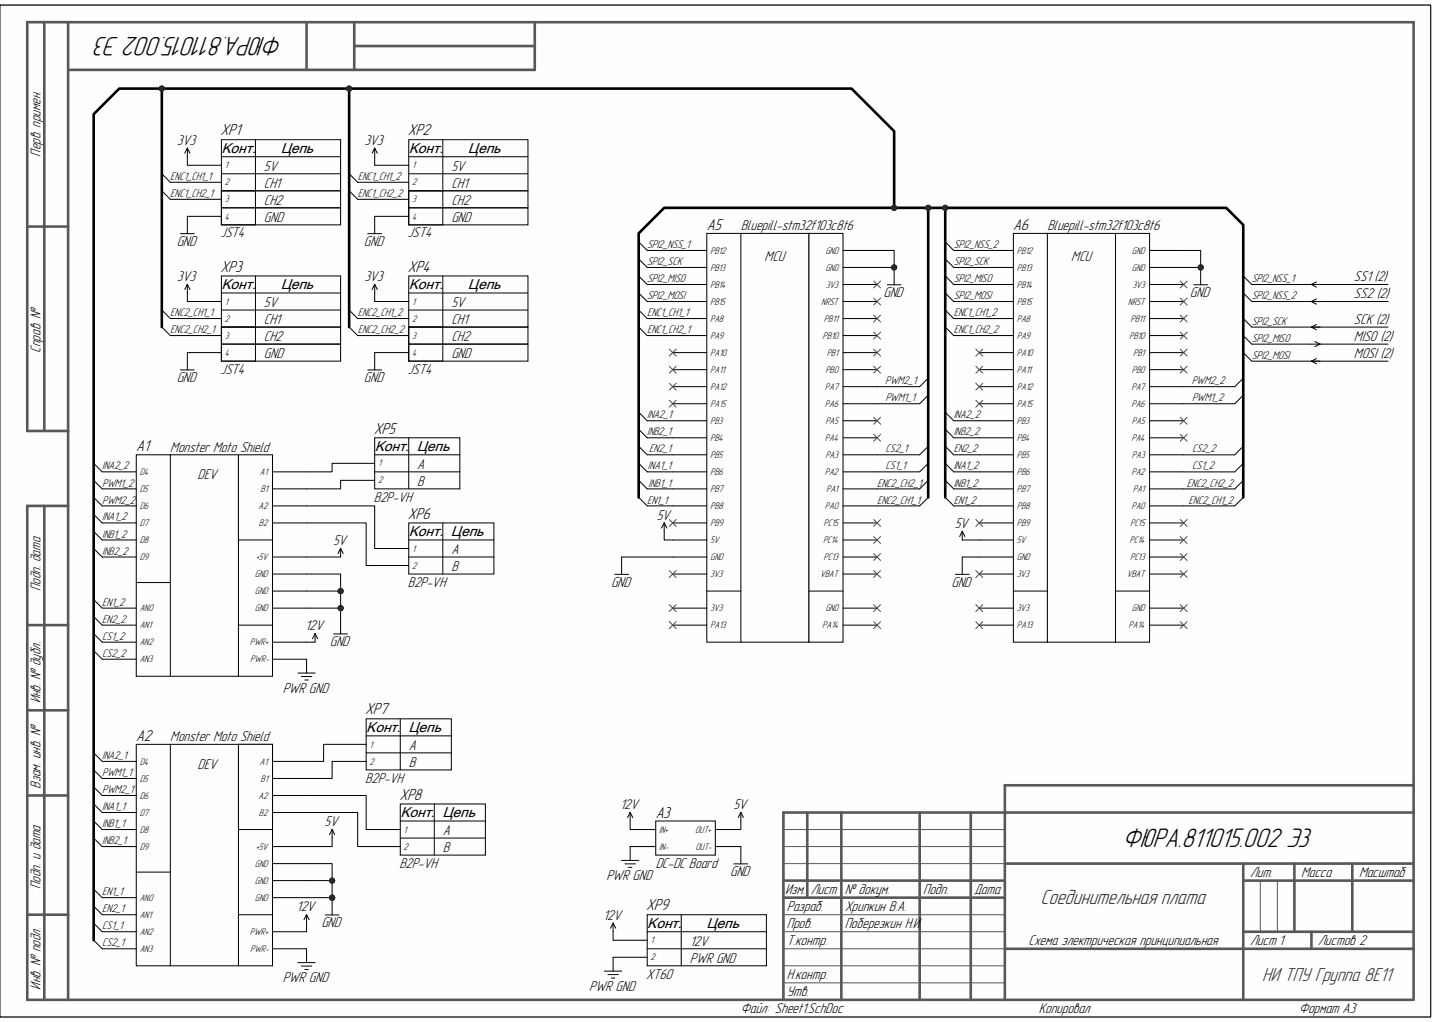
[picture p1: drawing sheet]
<svg xmlns="http://www.w3.org/2000/svg" width="420mm" height="297mm" viewBox="0 0 420 297" stroke-linecap="round" stroke-linejoin="round" font-family="sans-serif">
<path d="M0 1.5h415.8v294h-415.8z" fill-rule="evenodd" fill="#fefefe"/>
<path d="M0 1.5h415.8v294h-415.8z" fill="none" stroke="#000" stroke-width=".29"/>
<path d="M0 1.5h415.8v294h-415.8z" fill-rule="evenodd" fill="#fefefe"/>
<path d="M0 1.5h415.8v294h-415.8z" fill="none" stroke="#000" stroke-width=".29"/>
<g fill="none" stroke="#585858" stroke-width=".76">
<path d="M12.9 6.4v118.8M19.8 6.4v284.2M89.1 6.4v13.9M103 6.4v13.9M103 13.4h52.4M155.4 6.4v13.9h-135.6M7.9 65.8h11.9M19.8 125.2h-11.9v-118.8l403 .1v284.1M12.9 147v143.6M19.8 147h-11.9v143.6h402.5M7.9 181.7h11.9M7.9 206.4h11.9"/>
<path d="M7.9 231.2h11.9M234.6 236.1v24.8M244.5 236.1v54.5M267.3 236.1v54.5M282.2 236.1v54.5M410.9 228.2h-118.8v62.4M410.9 236.1h-183.2v54.5M227.7 255.9h64.4M292.1 251h118.8M361.4 251v39.6M361.4 255.9h49.5M376.2 251v19.8"/>
<path d="M393 251v19.8M7.9 265.8h11.9M227.7 260.9h64.4M292.1 275.7h118.8M361.4 270.8h49.5M381.2 270.8v4.9"/>
</g>
<path d="M227.7 241.1h64.4M227.7 246h64.4M227.7 251h64.4M366.3 255.9v14.9M371.3 255.9v14.9M227.7 265.8h64.4M227.7 270.8h64.4M227.7 275.7h64.4M227.7 280.7h64.4M227.7 285.6h64.4" fill="none" stroke="#585858" stroke-width=".29"/>
<path d="M49.5 216.3h19.8v64.4h-19.8z" fill-rule="evenodd" fill="#fefefe"/>
<path d="M49.5 216.3h19.8v64.4h-19.8z" fill="none" stroke="#000" stroke-width=".29"/>
<path d="M39.6 216.3h9.9v64.4h-9.9z" fill-rule="evenodd" fill="#fefefe"/>
<path d="M39.6 216.3h9.9v64.4h-9.9z" fill="none" stroke="#000" stroke-width=".29"/>
<path d="M69.3 216.3h9.9v64.4h-9.9z" fill-rule="evenodd" fill="#fefefe"/>
<path d="M69.3 216.3h9.9v64.4h-9.9zM29.7 221.3h9.9M29.7 226.2h9.9M29.7 231.2h9.9M29.7 236.1h9.9M29.7 241.1h9.9M29.7 246h9.9M29.7 260.9h9.9M29.7 265.8h9.9M29.7 270.8h9.9M29.7 275.7h9.9" fill="none" stroke="#000" stroke-width=".29"/>
<path d="M69.3 216.3h9.9v24.8h-9.9z" fill-rule="evenodd" fill="#fefefe"/>
<g fill="none" stroke="#000" stroke-width=".29">
<path d="M69.3 216.3h9.9v24.8h-9.9zM79.2 221.3h9.9M79.2 226.2h9.9M79.2 231.2h9.9M79.2 236.1h9.9M39.6 253.4h9.9M79.2 251h9.9M79.2 255.9h9.9M79.2 246h9.9M69.3 265.8h9.9M79.2 260.9h9.9M79.2 270.8h9.9"/>
<path d="M79.2 275.7h9.9M94.5 265.9h4M96.5 260.9v5"/>
</g>
<circle cx="96.5" cy="260.9" r=".75" fill="#262626"/>
<circle cx="96.5" cy="260.9" r=".75" fill="none" stroke="#262626" stroke-width=".29"/>
<path d="M205.4 67.8h9.9v118.8h-9.9z" fill-rule="evenodd" fill="#fefefe"/>
<path d="M205.4 67.8h9.9v118.8h-9.9z" fill="none" stroke="#000" stroke-width=".29"/>
<path d="M215.3 67.8h19.8v118.8h-19.8z" fill-rule="evenodd" fill="#fefefe"/>
<path d="M215.3 67.8h19.8v118.8h-19.8z" fill="none" stroke="#000" stroke-width=".29"/>
<path d="M235.1 67.8h9.9v118.8h-9.9z" fill-rule="evenodd" fill="#fefefe"/>
<g fill="none" stroke="#000" stroke-width=".29">
<path d="M195.5 72.8h9.9M195.5 77.7h9.9M235.1 67.8h9.9v118.8h-9.9zM245 72.8h9.9M245 77.7h9.9M195.5 82.7h9.9M195.5 87.6h9.9M195.5 92.6h9.9M195.5 97.5h9.9M245 82.7h9.9M245 87.6h9.9M245 92.6h9.9"/>
<path d="M245 97.5h9.9M195.5 102.5h9.9M195.5 107.4h9.9M195.5 112.4h9.9M195.5 117.3h9.9M245 102.5h9.9M245 107.4h9.9M245 112.4h9.9M245 117.3h9.9M195.5 122.3h9.9M195.5 127.2h9.9M195.5 132.2h9.9"/>
<path d="M195.5 137.1h9.9M245 122.3h9.9M245 127.2h9.9M245 132.2h9.9M245 137.1h9.9M195.5 142.1h9.9M195.5 147h9.9M195.5 152h9.9M195.5 156.9h9.9M245 142.1h9.9M245 147h9.9M245 152h9.9"/>
<path d="M245 156.9h9.9M195.5 161.9h9.9M195.5 166.8h9.9M195.5 176.7h9.9M205.4 171.8h9.9M235.1 171.8h9.9M245 161.9h9.9M245 166.8h9.9M245 176.7h9.9M195.5 181.7h9.9M245 181.7h9.9"/>
</g>
<path d="M294.5 67.8h9.9v118.8h-9.9z" fill-rule="evenodd" fill="#fefefe"/>
<path d="M294.5 67.8h9.9v118.8h-9.9z" fill="none" stroke="#000" stroke-width=".29"/>
<path d="M304.4 67.8h19.8v118.8h-19.8z" fill-rule="evenodd" fill="#fefefe"/>
<path d="M304.4 67.8h19.8v118.8h-19.8z" fill="none" stroke="#000" stroke-width=".29"/>
<path d="M324.2 67.8h9.9v118.8h-9.9z" fill-rule="evenodd" fill="#fefefe"/>
<g fill="none" stroke="#000" stroke-width=".29">
<path d="M284.6 72.8h9.9M284.6 77.7h9.9M324.2 67.8h9.9v118.8h-9.9zM334.1 72.8h9.9M334.1 77.7h9.9M284.6 82.7h9.9M284.6 87.6h9.9M284.6 92.6h9.9M284.6 97.5h9.9M334.1 82.7h9.9M334.1 87.6h9.9M334.1 92.6h9.9"/>
<path d="M334.1 97.5h9.9M284.6 102.5h9.9M284.6 107.4h9.9M284.6 112.4h9.9M284.6 117.3h9.9M334.1 102.5h9.9M334.1 107.4h9.9M334.1 112.4h9.9M334.1 117.3h9.9M284.6 122.3h9.9M284.6 127.2h9.9M284.6 132.2h9.9"/>
<path d="M284.6 137.1h9.9M334.1 122.3h9.9M334.1 127.2h9.9M334.1 132.2h9.9M334.1 137.1h9.9M284.6 142.1h9.9M284.6 147h9.9M284.6 152h9.9M284.6 156.9h9.9M334.1 142.1h9.9M334.1 147h9.9M334.1 152h9.9"/>
<path d="M334.1 156.9h9.9M284.6 161.9h9.9M284.6 166.8h9.9M284.6 176.7h9.9M294.5 171.8h9.9M324.2 171.8h9.9M334.1 161.9h9.9M334.1 166.8h9.9M334.1 176.7h9.9M284.6 181.7h9.9M334.1 181.7h9.9"/>
</g>
<path d="M49.5 132.2h19.8v64.3h-19.8z" fill-rule="evenodd" fill="#fefefe"/>
<path d="M49.5 132.2h19.8v64.3h-19.8z" fill="none" stroke="#000" stroke-width=".29"/>
<path d="M39.6 132.2h9.9v64.3h-9.9z" fill-rule="evenodd" fill="#fefefe"/>
<path d="M39.6 132.2h9.9v64.3h-9.9z" fill="none" stroke="#000" stroke-width=".29"/>
<path d="M69.3 132.2h9.9v64.3h-9.9z" fill-rule="evenodd" fill="#fefefe"/>
<path d="M29.7 137.1h9.9M69.3 132.2h9.9v64.3h-9.9zM29.7 142.1h9.9M29.7 147h9.9M29.7 152h9.9M29.7 156.9h9.9M29.7 161.9h9.9M29.7 176.7h9.9M29.7 181.7h9.9M29.7 186.6h9.9M29.7 191.6h9.9" fill="none" stroke="#000" stroke-width=".29"/>
<path d="M69.3 132.2h9.9v24.7h-9.9z" fill-rule="evenodd" fill="#fefefe"/>
<g fill="none" stroke="#000" stroke-width=".29">
<path d="M47 50.5l2.5 2.5M47 55.4l2.5 2.5M54.5 48h9.9M54.5 53h9.9M54.5 57.9h9.9M64.4 40.6h34.6v14.9h-34.6zM64.4 55.5h34.6v4.9h-34.6zM64.4 55.4h9.9v9.9h-9.9zM64.4 45.6h34.6M64.4 50.5h34.6M74.3 40.6v14.8M101.5 55.5l2.5 2.4"/>
<path d="M101.5 50.5l2.5 2.5M108.9 48h9.9M108.9 53h9.9M108.9 57.9h9.9M118.8 40.6h34.7v14.9h-34.7zM118.8 55.5h34.7v4.9h-34.7zM118.8 55.5h9.9v9.9h-9.9zM118.8 45.6h34.7M118.8 50.5h34.7M128.7 40.6v14.9M52.4 67.9h4.1M64.4 60.4h34.6v5h-34.6z"/>
<path d="M64.4 62.9h-9.9v5M106.9 67.9h4M118.8 60.4h34.7v5h-34.7zM118.8 62.9h-9.9v5M185.6 75.3l2.5 2.4M274.7 75.3l2.5 2.4M47 90.1l2.5 2.5M47 95l2.5 2.5M54.5 87.6h9.9M54.5 92.6h9.9M54.5 97.5h9.9M64.4 80.2h34.6v14.8h-34.6z"/>
<path d="M64.4 95h34.6v5h-34.6zM64.4 95h9.9v9.9h-9.9zM64.4 85.1h34.6M64.4 90.1h34.6M74.3 80.2v14.8M101.5 95l2.5 2.5M101.5 90.1l2.5 2.5M108.9 87.6h9.9M108.9 92.6h9.9M108.9 97.5h9.9M118.8 80.2h34.7v14.8h-34.7zM118.8 95h34.7v5h-34.7z"/>
<path d="M118.8 95h9.9v9.9h-9.9zM118.8 85.1h34.7M118.8 90.1h34.7M128.7 80.2v14.8M185.6 95l2.5 2.5M185.6 90.1l2.5 2.5M185.6 85.2l2.5 2.4M185.6 80.2l2.5 2.5M274.7 95l2.5 2.5M274.7 90.1l2.5 2.5M274.7 85.2l2.5 2.4M274.7 80.2l2.5 2.5"/>
<path d="M52.4 107.5h4.1M64.4 100h34.6v4.9h-34.6zM64.4 102.5h-9.9v5M106.9 107.5h4M118.8 100h34.7v4.9h-34.7zM118.8 102.5h-9.9v5M185.6 119.8l2.5 2.5M269.8 109.9l-2.5 2.5M269.8 114.9l-2.5 2.4M274.7 119.8l2.5 2.5M27.2 134.7l2.5 2.4M27.2 139.6l2.5 2.5"/>
<path d="M69.3 132.2h9.9v24.7h-9.9zM79.2 137.1h9.9M99 134.7h9.9M99 139.6h9.9M108.9 127.2h24.8v14.9h-24.8zM108.9 137.1h24.8M108.9 132.2h24.8M118.8 127.2v14.9M185.6 139.6l2.5 2.5M185.6 134.7l2.5 2.4M185.6 129.7l2.5 2.5M185.6 124.8l2.5 2.4"/>
<path d="M269.8 129.7l-2.5 2.5M269.8 134.7l-2.5 2.4M269.8 139.6l-2.5 2.5M274.7 139.6l2.5 2.5M274.7 134.7l2.5 2.4M274.7 129.7l2.5 2.5M274.7 124.8l2.5 2.4M361.4 129.7l-2.5 2.5M361.4 134.7l-2.5 2.4M361.4 139.6l-2.5 2.5M27.2 144.6l2.5 2.4M27.2 149.5l2.5 2.5"/>
<path d="M27.2 154.5l2.5 2.4M27.2 159.4l2.5 2.5M79.2 142.1h9.9M79.2 147h9.9M79.2 152h9.9M99 159.4l-.7 1.5M99 159.4l.8 1.5M99 159.4v2.5M108.9 159.4h9.9M118.8 152h24.8v14.8h-24.8zM118.8 156.9h24.8M128.7 152v14.8"/>
<path d="M185.6 144.6l2.5 2.4M193.1 151.9l-.8 1.5M193.1 151.9l.7 1.5M193.1 151.9v2.6M269.8 144.6l-2.5 2.4M274.7 144.6l2.5 2.4M279.7 154.4l-.8 1.5M279.7 154.4l.7 1.5M279.7 154.4v2.5M361.4 144.6l-2.5 2.4M27.2 174.3l2.5 2.4M27.2 179.2l2.5 2.5"/>
<path d="M39.6 169.3h9.9M79.2 166.8h9.9M79.2 171.8h9.9M79.2 161.9h9.9M79.2 176.7h9.9M99 179.2v5M108.9 164.3h9.9M118.8 161.9h24.8M178.7 166.9h4M180.7 161.9v5M277.7 166.9h4M279.7 161.9v5"/>
<path d="M27.2 184.1l2.5 2.5M27.2 189.1l2.5 2.5M69.3 181.7h9.9M79.2 186.6h9.9M79.2 191.6h9.9v4M86.6 195.6h5M87.6 196.6h3M88.6 197.6h1M91.6 184.1l-.8 1.5M91.6 184.1l.7 1.5M91.6 184.1v2.5M97 184.2h4"/>
<path d="M27.2 218.8l2.5 2.5M96.5 216.3h9.9M106.4 208.9h24.8v14.9h-24.8zM106.4 213.9h24.8M106.4 218.8h24.8M116.3 208.9v14.9M27.2 223.8l2.5 2.4M27.2 228.7l2.5 2.5M27.2 233.6l2.5 2.5M27.2 238.6l2.5 2.5M96.5 221.3h9.9M116.3 233.6h24.8v14.9h-24.8z"/>
<path d="M116.3 238.6h24.8M126.2 233.6v14.9M27.2 243.6l2.5 2.4M27.2 258.4l2.5 2.5M96.5 241l-.7 1.5M96.5 241l.8 1.5M96.5 241v2.6M106.4 241.1h9.9M106.4 246h9.9M116.3 243.6h24.8M27.2 263.4l2.5 2.4M27.2 268.3l2.5 2.5"/>
<path d="M27.2 273.3l2.5 2.4M86.6 279.7h5M89.1 265.8v2.5M89.1 275.7v4M89.1 265.8l-.8 1.5M89.1 265.8l.8 1.5M178.2 273.3h9.9M178.2 268.3v2.5M178.2 268.3l-.7 1.5M178.2 268.3l.8 1.5M188.1 265.8h34.7v14.9h-34.7zM188.1 270.8h34.7"/>
<path d="M188.1 275.7h34.7M188.1 278.2h-9.9v4M198 265.8v14.9M87.6 280.8h3M88.6 281.8h1M175.7 282.2h5M176.7 283.2h3M177.7 284.2h1"/>
</g>
<path d="M190.6 238.6h17.3v9.9h-17.3z" fill-rule="evenodd" fill="#fefefe"/>
<g fill="none" stroke="#000" stroke-width=".29">
<path d="M259.9 77.7v5.1M257.9 82.8h4M361.4 114.9l-2.5 2.4M361.4 109.9l-2.5 2.5M183.2 236.1v2.5M183.2 236.1l-.8 1.5M183.2 236.1l.7 1.5M190.6 238.6h17.3v9.9h-17.3zM215.3 236.1v2.5M215.3 236.1l-.7 1.5M215.3 236.1l.8 1.5M180.6 250.1h5.1"/>
<path d="M181.6 251.1h3.1M182.6 252.1h1.1M183.2 246v4.1M185.6 241.1h5M185.6 246h5M207.9 241.1h5M207.9 246h5M213.3 251.1h4M215.3 246v5.1"/>
</g>
<circle cx="259.9" cy="77.7" r=".75" fill="#262626"/>
<circle cx="259.9" cy="77.7" r=".75" fill="none" stroke="#262626" stroke-width=".29"/>
<path d="M349 77.7v5.1M347 82.8h4" fill="none" stroke="#000" stroke-width=".29"/>
<circle cx="349" cy="77.7" r=".75" fill="#262626"/>
<circle cx="349" cy="77.7" r=".75" fill="none" stroke="#262626" stroke-width=".29"/>
<g fill="none" stroke="#000" stroke-width=".29">
<path d="M54.5 43l-.8 1.5M54.5 43l.7 1.5M54.5 43v2.6M108.9 43v2.6M108.9 43l-.8 1.5M108.9 43l.8 1.5M185.6 70.3l2.5 2.5M274.7 70.3l2.5 2.5M54.5 82.6v2.6M54.5 82.6l-.8 1.5M54.5 82.6l.7 1.5M108.9 82.6l-.8 1.5"/>
<path d="M108.9 82.6l.8 1.5M108.9 82.6v2.5M361.4 80.2l2.4 2.5M361.4 85.2l2.4 2.4M361.4 92.6l2.4 2.5M361.4 97.5l2.4 2.5M381.1 82.7l1.5 .7M381.1 82.7h22.3M381.1 87.6l1.5 .8M381.1 87.6h22.3M381.1 95.1l1.5 .7M381.1 95.1h2.5"/>
<path d="M382.2 99.3l1.5 .7M382.6 81.9l-1.5 .8M382.6 86.9l-1.5 .7M382.6 94.3l-1.5 .8M361.4 102.5l2.4 2.5M381.1 105l1.5 .7M381.1 105h2.5M381.2 100h2.5M382.6 104.2l-1.5 .8M383.7 100l-1.5 .8M89.1 260.9h7.4"/>
</g>
<g fill="none" stroke="#4c4c4c" stroke-width=".29">
<path d="M253.9 96.5l2 2M253.9 91.6l2 2M253.9 86.6l2 2M253.9 81.7l2 2M255.9 91.6l-2 2M255.9 96.5l-2 2M255.9 86.6l-2 2M255.9 81.7l-2 2M343 81.7l2 2M343 86.6l2 2M343 91.6l2 2M343 96.5l2 2"/>
<path d="M345 91.6l-2 2M345 81.7l-2 2M345 86.6l-2 2M345 96.5l-2 2M194.5 101.5l2 2M194.5 106.4l2 2M194.5 111.4l2 2M194.5 116.3l2 2M196.5 101.5l-2 2M196.5 106.4l-2 2M196.5 111.4l-2 2M196.5 116.3l-2 2"/>
<path d="M253.9 106.4l2 2M253.9 101.5l2 2M255.9 106.4l-2 2M255.9 101.5l-2 2M283.6 116.3l2 2M283.6 101.5l2 2M283.6 106.4l2 2M283.6 111.4l2 2M285.6 101.5l-2 2M285.6 106.4l-2 2M285.6 111.4l-2 2M285.6 116.3l-2 2"/>
<path d="M343 101.5l2 2M343 106.4l2 2M345 101.5l-2 2M345 106.4l-2 2M253.9 126.2l2 2M253.9 121.3l2 2M255.9 126.2l-2 2M255.9 121.3l-2 2M343 121.3l2 2M343 126.2l2 2M345 121.3l-2 2M345 126.2l-2 2"/>
<path d="M194.5 151l2 2M196.5 151l-2 2M253.9 155.9l2 2M253.9 151l2 2M255.9 155.9l-2 2M255.9 151l-2 2M283.6 151l2 2M285.6 151l-2 2M343 151l2 2M343 155.9l2 2M345 151l-2 2M345 155.9l-2 2"/>
<path d="M194.5 175.7l2 2M194.5 165.8l2 2M196.5 175.7l-2 2M196.5 165.8l-2 2M253.9 165.8l2 2M253.9 160.9l2 2M253.9 175.7l2 2M255.9 165.8l-2 2M255.9 160.9l-2 2M255.9 175.7l-2 2M283.6 165.8l2 2M283.6 175.7l2 2"/>
<path d="M285.6 165.8l-2 2M285.6 175.7l-2 2M343 160.9l2 2M343 165.8l2 2M343 175.7l2 2M345 160.9l-2 2M345 165.8l-2 2M345 175.7l-2 2M194.5 180.7l2 2M196.5 180.7l-2 2M253.9 180.7l2 2M255.9 180.7l-2 2"/>
<path d="M283.6 180.7l2 2M285.6 180.7l-2 2M343 180.7l2 2M345 180.7l-2 2"/>
</g>
<circle cx="96.5" cy="260.9" r=".75" fill="#262626"/>
<circle cx="96.5" cy="260.9" r=".75" fill="none" stroke="#262626" stroke-width=".29"/>
<g fill="none" stroke="#000" stroke-width=".29">
<path d="M188.1 77.7h7.4M277.2 77.7h7.4M188.1 97.5h7.4M188.1 92.6h7.4M188.1 87.6h7.4M188.1 82.7h7.4M277.2 97.5h7.4M277.2 92.6h7.4M277.2 87.6h7.4M277.2 82.7h7.4M254.9 117.3h12.4M254.9 112.4h12.4"/>
<path d="M188.1 137.1h7.4M188.1 132.2h7.4M188.1 127.2h7.4M188.1 122.3h7.4M254.9 137.1h12.4M254.9 132.2h12.4M277.2 137.1h7.4M277.2 132.2h7.4M277.2 127.2h7.4M277.2 122.3h7.4M344 137.1h14.9M344 132.2h14.9"/>
<path d="M188.1 147h7.4M188.1 142.1h7.4M193.1 154.5v2.4h2.4M254.9 147h12.4M254.9 142.1h12.4M277.2 147h7.4M277.2 142.1h7.4M279.7 156.9h4.9M344 147h14.9M344 142.1h14.9M180.7 161.9h14.8M279.7 161.9h4.9"/>
<path d="M89.1 255.9h7.4"/>
</g>
<circle cx="96.5" cy="255.9" r=".75" fill="#262626"/>
<circle cx="96.5" cy="255.9" r=".75" fill="none" stroke="#262626" stroke-width=".29"/>
<g fill="none" stroke="#000" stroke-width=".29">
<path d="M49.5 57.9h5M49.5 53h5M104 57.9h4.9M104 53h4.9M49.5 92.6h5M49.5 97.5h5M104 92.6h4.9M104 97.5h4.9M99 139.6v2.5h-9.9M99 134.7h-2.5v2.4h-7.4M89.1 147h19.8v12.4M89.1 152h17.3v12.3h2.5"/>
<path d="M89.1 161.9h9.9M89.1 176.7h9.9M89.1 186.6h2.5M96.5 216.3h-2.4v5h-5M89.1 231.2h17.3v9.9M89.1 236.1h14.9v9.9h2.4M96.5 221.3v4.9h-7.4M183.2 238.6v2.5h2.4M215.3 238.6v2.5h-2.4M96.5 243.6v2.4h-7.4M183.2 246h2.4M212.9 246h2.4"/>
<path d="M89.1 268.3v2.5M178.2 270.8v2.5"/>
</g>
<circle cx="99" cy="176.7" r=".75" fill="#262626"/>
<circle cx="99" cy="176.7" r=".75" fill="none" stroke="#262626" stroke-width=".29"/>
<path d="M89.1 171.8h9.9" fill="none" stroke="#000" stroke-width=".29"/>
<circle cx="99" cy="171.8" r=".75" fill="#262626"/>
<circle cx="99" cy="171.8" r=".75" fill="none" stroke="#262626" stroke-width=".29"/>
<path d="M344 112.4h14.9M344 117.3h14.9M89.1 166.8h9.9v12.4" fill="none" stroke="#000" stroke-width=".29"/>
<circle cx="99" cy="171.8" r=".75" fill="#262626"/>
<circle cx="99" cy="171.8" r=".75" fill="none" stroke="#262626" stroke-width=".29"/>
<circle cx="99" cy="176.7" r=".75" fill="#262626"/>
<circle cx="99" cy="176.7" r=".75" fill="none" stroke="#262626" stroke-width=".29"/>
<path d="M254.9 72.8h5v4.9h-5" fill="none" stroke="#000" stroke-width=".29"/>
<circle cx="259.9" cy="77.7" r=".75" fill="#262626"/>
<circle cx="259.9" cy="77.7" r=".75" fill="none" stroke="#262626" stroke-width=".29"/>
<path d="M344 72.8h5v4.9h-5" fill="none" stroke="#000" stroke-width=".29"/>
<circle cx="349" cy="77.7" r=".75" fill="#262626"/>
<circle cx="349" cy="77.7" r=".75" fill="none" stroke="#262626" stroke-width=".29"/>
<path d="M188.1 72.8h7.4M277.2 72.8h7.4M363.8 87.6h19.8M363.8 95.1h19.8M363.8 105h19.8M363.8 100h17.4M89.1 251h7.4v9.9" fill="none" stroke="#000" stroke-width=".29"/>
<circle cx="96.5" cy="255.9" r=".75" fill="#262626"/>
<circle cx="96.5" cy="255.9" r=".75" fill="none" stroke="#262626" stroke-width=".29"/>
<circle cx="96.5" cy="260.9" r=".75" fill="#262626"/>
<circle cx="96.5" cy="260.9" r=".75" fill="none" stroke="#262626" stroke-width=".29"/>
<path d="M54.5 45.6v2.4M108.9 45.6v2.4M54.5 85.1v2.5M108.9 85.1v2.5M363.8 82.7h19.8" fill="none" stroke="#000" stroke-width=".29"/>
<path d="M101.5 25.7v69.3" fill="none" stroke="#000" stroke-width=".76"/>
<circle cx="101.5" cy="25.7" r=".75" fill="#262626"/>
<circle cx="101.5" cy="25.7" r=".75" fill="none" stroke="#262626" stroke-width=".29"/>
<path d="M274.7 60.4v84.2" fill="none" stroke="#000" stroke-width=".76"/>
<circle cx="274.7" cy="60.4" r=".75" fill="#262626"/>
<circle cx="274.7" cy="60.4" r=".75" fill="none" stroke="#262626" stroke-width=".29"/>
<path d="M185.6 144.6v-76.8l7.5-7.4h76.7v84.2" fill="none" stroke="#000" stroke-width=".76"/>
<circle cx="259.9" cy="60.4" r=".75" fill="#262626"/>
<circle cx="259.9" cy="60.4" r=".75" fill="none" stroke="#262626" stroke-width=".29"/>
<circle cx="269.8" cy="60.4" r=".75" fill="#262626"/>
<circle cx="269.8" cy="60.4" r=".75" fill="none" stroke="#262626" stroke-width=".29"/>
<path d="M259.9 60.4v-22.3l-12.4-12.4h-200.5v69.3" fill="none" stroke="#000" stroke-width=".76"/>
<circle cx="259.9" cy="60.4" r=".75" fill="#262626"/>
<circle cx="259.9" cy="60.4" r=".75" fill="none" stroke="#262626" stroke-width=".29"/>
<circle cx="101.5" cy="25.7" r=".75" fill="#262626"/>
<circle cx="101.5" cy="25.7" r=".75" fill="none" stroke="#262626" stroke-width=".29"/>
<circle cx="47" cy="25.7" r=".75" fill="#262626"/>
<circle cx="47" cy="25.7" r=".75" fill="none" stroke="#262626" stroke-width=".29"/>
<path d="M47 25.7h-12.4l-7.4 7.5v240.1" fill="none" stroke="#000" stroke-width=".76"/>
<circle cx="47" cy="25.7" r=".75" fill="#262626"/>
<circle cx="47" cy="25.7" r=".75" fill="none" stroke="#262626" stroke-width=".29"/>
<path d="M269.8 60.4h86.6l5 5v79.2" fill="none" stroke="#000" stroke-width=".76"/>
<circle cx="269.8" cy="60.4" r=".75" fill="#262626"/>
<circle cx="269.8" cy="60.4" r=".75" fill="none" stroke="#262626" stroke-width=".29"/>
<circle cx="274.7" cy="60.4" r=".75" fill="#262626"/>
<circle cx="274.7" cy="60.4" r=".75" fill="none" stroke="#262626" stroke-width=".29"/>
<path d="M383.6 95.1h19.8M383.6 100h19.8M383.6 105h19.8" fill="none" stroke="#000" stroke-width=".29"/>
<g font-size="8.2">
<text x="82.2" y="10.8" transform="rotate(-180 82.2 10.8)">ФЮРА.811015.002 Э3</text>
<text x="326.2" y="246.1">ФЮРА.811015.002 Э3</text>
</g>
<text font-size="6.3" fill="#2f2f2f" x="302.4" y="262.8">Соединительная плата</text>
<text font-size="5.8" fill="#2f2f2f" x="366.8" y="285">НИ ТПУ Группа 8Е11</text>
<g font-size="4.8">
<text x="64.1" y="39.4">XP1</text>
<text x="118.5" y="39.4">XP2</text>
<text x="205.4" y="66.8">A5</text>
<text x="294.5" y="66.8">A6</text>
<text x="64.1" y="79">XP3</text>
<text x="118.5" y="79">XP4</text>
<text x="108.7" y="126">XP5</text>
<text x="39.6" y="131.2">A1</text>
<text x="118.5" y="150.7">XP6</text>
<text x="106.2" y="207.6">XP7</text>
<text x="39.6" y="215.3">A2</text>
<text x="116.1" y="232.4">XP8</text>
<text x="190.6" y="237.6">A3</text>
<text x="187.8" y="264.6">XP9</text>
</g>
<g font-size="4.3">
<text x="11.8" y="45.5" transform="rotate(-90 11.8 45.5)">Перв. примен.</text>
<text x="51.4" y="42.1">3V3</text>
<text x="105.9" y="42.1">3V3</text>
<text x="76.7" y="49.6">5V</text>
<text x="131.2" y="49.6">5V</text>
<text x="76.7" y="54.6">CH1</text>
<text x="76.7" y="59.5">CH2</text>
<text x="131.2" y="54.6">CH1</text>
<text x="131.2" y="59.5">CH2</text>
<text x="76.7" y="64.4">GND</text>
<text x="131.2" y="64.4">GND</text>
<text x="51.4" y="71.5">GND</text>
<text x="64.1" y="69">JST4</text>
<text x="105.8" y="71.5">GND</text>
<text x="118.5" y="69">JST4</text>
<text x="215.3" y="66.9">Bluepill-stm32f103c8t6</text>
<text x="304.4" y="66.9">Bluepill-stm32f103c8t6</text>
<text x="222.2" y="75.8">MCU</text>
<text x="311.4" y="75.8">MCU</text>
<text x="51.4" y="81.7">3V3</text>
<text x="105.9" y="81.7">3V3</text>
<text x="393.5" y="81.8">SS1 (2)</text>
<text x="76.7" y="89.2">5V</text>
<text x="131.2" y="89.2">5V</text>
<text x="256.8" y="86.4">GND</text>
<text x="345.9" y="86.4">GND</text>
<text x="393.5" y="86.7">SS2 (2)</text>
<text x="76.7" y="94.1">CH1</text>
<text x="131.2" y="94.1">CH1</text>
<text x="393.5" y="94.1">SCK (2)</text>
<text x="76.7" y="99.1">CH2</text>
<text x="131.2" y="99.1">CH2</text>
<text x="393.5" y="99.1">MISO (2)</text>
<text x="11.8" y="102.5" transform="rotate(-90 11.8 102.5)">Справ. №</text>
<text x="76.7" y="104.1">GND</text>
<text x="131.2" y="104.1">GND</text>
<text x="393.5" y="104.1">MOSI (2)</text>
<text x="51.4" y="111.1">GND</text>
<text x="64.1" y="108.6">JST4</text>
<text x="105.8" y="111.1">GND</text>
<text x="118.5" y="108.6">JST4</text>
<text x="49.5" y="131.3">Monster Moto Shield</text>
<text x="121.3" y="136.2">A</text>
<text x="57.4" y="139.2">DEV</text>
<text x="121.3" y="141.2">B</text>
<text x="108.7" y="146">B2P-VH</text>
<text x="190.9" y="151">5V</text>
<text x="277.5" y="153.5">5V</text>
<text x="96.8" y="158.5">5V</text>
<text x="131.2" y="161">A</text>
<text x="131.2" y="165.9">B</text>
<text x="11.8" y="171.8" transform="rotate(-90 11.8 171.8)">Подп. дата</text>
<text x="118.5" y="170.7">B2P-VH</text>
<text x="177.6" y="170.5">GND</text>
<text x="276.6" y="170.5">GND</text>
<text x="88.7" y="183.2">12V</text>
<text x="95.9" y="187.9">GND</text>
<text x="82.2" y="201.3">PWR GND</text>
<text x="11.8" y="204.4" transform="rotate(-90 11.8 204.4)">Инв. № дубл.</text>
<text x="49.5" y="215.4">Monster Moto Shield</text>
<text x="118.8" y="217.9">A</text>
<text x="57.4" y="223.4">DEV</text>
<text x="106.2" y="227.6">B2P-VH</text>
<text x="118.8" y="222.8">B</text>
<text x="11.8" y="229.2" transform="rotate(-90 11.8 229.2)">Взам. инв. №</text>
<text x="180.3" y="235.2">12V</text>
<text x="213.1" y="235.2">5V</text>
<text x="94.3" y="240.2">5V</text>
<text x="128.7" y="242.7">A</text>
<text x="128.7" y="247.6">B</text>
<text x="116.1" y="252.4">B2P-VH</text>
<text x="176.2" y="255.7">PWR GND</text>
<text x="190.6" y="252.1">DC-DC Board</text>
<text x="212.2" y="254.7">GND</text>
<text x="363.3" y="254.8">Лит.</text>
<text x="378.2" y="254.8">Масса</text>
<text x="395" y="254.8">Масштаб</text>
<text x="11.8" y="258.4" transform="rotate(-90 11.8 258.4)">Подп. и дата</text>
<text x="228.2" y="259.8">Изм.</text>
<text x="235.6" y="259.8">Лист № докум.</text>
<text x="268.3" y="259.8">Подп.</text>
<text x="283.1" y="259.8">Дата</text>
<text x="86.2" y="264.9">12V</text>
<text x="93.4" y="269.5">GND</text>
<text x="175.3" y="267.4">12V</text>
<text x="228.7" y="264.7">Разраб.</text>
<text x="228.7" y="269.7">Пров.</text>
<text x="245.5" y="264.7">Хрипкин В.А.</text>
<text x="245.5" y="269.7">Поберезкин Н.И.</text>
<text x="200.5" y="274.8">12V</text>
<text x="228.7" y="274.6">Т.контр.</text>
<text x="299" y="274.6">Схема электрическая принципиальная</text>
<text x="363.3" y="274.6">Лист 1</text>
<text x="383.1" y="274.6">Листов 2</text>
<text x="200.5" y="279.8">PWR GND</text>
<text x="11.8" y="287.6" transform="rotate(-90 11.8 287.6)">Инв. № подл.</text>
<text x="82.2" y="285.4">PWR GND</text>
<text x="171.3" y="287.9">PWR GND</text>
<text x="187.8" y="284.6">XT60</text>
<text x="228.7" y="284.5">Н.контр.</text>
<text x="228.7" y="289.5">Утв.</text>
<text x="215.3" y="294.4">Файл: Sheet1.SchDoc</text>
<text x="302" y="294.4">Копировал</text>
<text x="377.6" y="294.4">Формат А3</text>
</g>
<g font-size="4.2">
<text x="64.4" y="44.5">Конт.</text>
<text x="81.6" y="44.5">Цепь</text>
<text x="118.8" y="44.5">Конт.</text>
<text x="136" y="44.5">Цепь</text>
<text x="64.4" y="84.1">Конт.</text>
<text x="81.6" y="84.1">Цепь</text>
<text x="118.8" y="84.1">Конт.</text>
<text x="136" y="84.1">Цепь</text>
<text x="108.9" y="131.1">Конт.</text>
<text x="121.2" y="131.1">Цепь</text>
<text x="118.8" y="155.9">Конт.</text>
<text x="131.1" y="155.9">Цепь</text>
<text x="106.5" y="212.8">Конт.</text>
<text x="118.7" y="212.8">Цепь</text>
<text x="116.4" y="237.5">Конт.</text>
<text x="128.6" y="237.5">Цепь</text>
<text x="188.1" y="269.7">Конт.</text>
<text x="205.3" y="269.7">Цепь</text>
</g>
<g font-size="3.4">
<text x="49.5" y="52.3">ENC1_CH1_1</text>
<text x="104" y="52.3">ENC1_CH1_2</text>
<text x="49.5" y="57.2">ENC1_CH2_1</text>
<text x="104" y="57.2">ENC1_CH2_2</text>
<text x="188.1" y="77">SPI2_SCK</text>
<text x="188.1" y="72.1">SPI2_NSS_1</text>
<text x="277.2" y="77">SPI2_SCK</text>
<text x="277.2" y="72.1">SPI2_NSS_2</text>
<text x="188.1" y="82">SPI2_MISO</text>
<text x="277.2" y="82">SPI2_MISO</text>
<text x="363.8" y="82">SPI2_NSS_1</text>
<text x="188.1" y="86.9">SPI2_MOSI</text>
<text x="277.2" y="86.9">SPI2_MOSI</text>
<text x="363.8" y="86.9">SPI2_NSS_2</text>
<text x="49.5" y="91.9">ENC2_CH1_1</text>
<text x="104" y="91.9">ENC2_CH1_2</text>
<text x="188.1" y="91.9">ENC1_CH1_1</text>
<text x="277.2" y="91.9">ENC1_CH1_2</text>
<text x="363.8" y="94.4">SPI2_SCK</text>
<text x="49.5" y="96.8">ENC2_CH2_1</text>
<text x="104" y="96.8">ENC2_CH2_2</text>
<text x="188.1" y="96.8">ENC1_CH2_1</text>
<text x="277.2" y="96.8">ENC1_CH2_2</text>
<text x="363.8" y="99.3">SPI2_MISO</text>
<text x="363.8" y="104.3">SPI2_MOSI</text>
<text x="257.3" y="111.7">PWM2_1</text>
<text x="346.4" y="111.7">PWM2_2</text>
<text x="257.4" y="116.6">PWM1_1</text>
<text x="346.5" y="116.6">PWM1_2</text>
<text x="188.1" y="121.6">INA2_1</text>
<text x="277.2" y="121.6">INA2_2</text>
<text x="188.1" y="126.5">INB2_1</text>
<text x="188.7" y="131.5">EN2_1</text>
<text x="257.4" y="131.5">CS2_1</text>
<text x="277.2" y="126.5">INB2_2</text>
<text x="277.2" y="131.5">EN2_2</text>
<text x="346.5" y="131.5">CS2_2</text>
<text x="29.7" y="136.4">INA2_2</text>
<text x="188.3" y="136.4">INA1_1</text>
<text x="257.4" y="136.4">CS1_1</text>
<text x="277.2" y="136.4">INA1_2</text>
<text x="346.5" y="136.4">CS1_2</text>
<text x="29.7" y="141.4">PWM1_2</text>
<text x="188.5" y="141.4">INB1_1</text>
<text x="254.9" y="141.4">ENC2_CH2_1</text>
<text x="277.2" y="141.4">INB1_2</text>
<text x="345" y="141.4">ENC2_CH2_2</text>
<text x="29.7" y="146.3">PWM2_2</text>
<text x="188.1" y="146.3">EN1_1</text>
<text x="254.9" y="146.3">ENC2_CH1_1</text>
<text x="277.2" y="146.3">EN1_2</text>
<text x="345.4" y="146.3">ENC2_CH1_2</text>
<text x="29.7" y="151.3">INA1_2</text>
<text x="29.7" y="156.2">INB1_2</text>
<text x="29.7" y="161.2">INB2_2</text>
<text x="29.7" y="176">EN1_2</text>
<text x="29.7" y="181">EN2_2</text>
<text x="29.7" y="185.9">CS1_2</text>
<text x="29.7" y="190.9">CS2_2</text>
<text x="29.7" y="220.6">INA2_1</text>
<text x="29.7" y="225.5">PWM1_1</text>
<text x="29.7" y="230.5">PWM2_1</text>
<text x="29.7" y="235.4">INA1_1</text>
<text x="29.7" y="240.4">INB1_1</text>
<text x="29.7" y="245.3">INB2_1</text>
<text x="29.7" y="260.2">EN1_1</text>
<text x="29.7" y="265.1">EN2_1</text>
<text x="29.7" y="270.1">CS1_1</text>
<text x="29.7" y="275">CS2_1</text>
</g>
<g font-size="2.9">
<text x="65.4" y="48.9">1</text>
<text x="65.4" y="53.9">2</text>
<text x="119.8" y="48.9">1</text>
<text x="119.8" y="53.9">2</text>
<text x="65.4" y="58.8">3</text>
<text x="119.8" y="58.8">3</text>
<text x="65.4" y="63.8">4</text>
<text x="119.8" y="63.8">4</text>
<text x="206.4" y="73.7">PB12</text>
<text x="239.9" y="73.7">GND</text>
<text x="295.5" y="73.7">PB12</text>
<text x="329" y="73.7">GND</text>
<text x="206.4" y="78.7">PB13</text>
<text x="206.4" y="83.6">PB14</text>
<text x="239.9" y="78.7">GND</text>
<text x="240" y="83.6">3V3</text>
<text x="295.5" y="78.7">PB13</text>
<text x="295.5" y="83.6">PB14</text>
<text x="329" y="78.7">GND</text>
<text x="329.1" y="83.6">3V3</text>
<text x="65.4" y="88.5">1</text>
<text x="119.8" y="88.5">1</text>
<text x="206.4" y="88.5">PB15</text>
<text x="238.7" y="88.5">NRST</text>
<text x="295.5" y="88.5">PB15</text>
<text x="327.8" y="88.5">NRST</text>
<text x="65.4" y="93.5">2</text>
<text x="119.8" y="93.5">2</text>
<text x="206.4" y="93.5">PA8</text>
<text x="239.5" y="93.5">PB11</text>
<text x="295.5" y="93.5">PA8</text>
<text x="328.6" y="93.5">PB11</text>
<text x="65.4" y="98.4">3</text>
<text x="119.8" y="98.4">3</text>
<text x="206.4" y="98.4">PA9</text>
<text x="239.1" y="98.4">PB10</text>
<text x="295.5" y="98.4">PA9</text>
<text x="328.2" y="98.4">PB10</text>
<text x="65.4" y="103.4">4</text>
<text x="119.8" y="103.4">4</text>
<text x="206.4" y="103.4">PA10</text>
<text x="240.3" y="103.4">PB1</text>
<text x="295.5" y="103.4">PA10</text>
<text x="329.4" y="103.4">PB1</text>
<text x="206.4" y="108.3">PA11</text>
<text x="206.4" y="113.3">PA12</text>
<text x="239.8" y="113.3">PA7</text>
<text x="239.9" y="108.3">PB0</text>
<text x="295.5" y="108.3">PA11</text>
<text x="295.5" y="113.3">PA12</text>
<text x="328.8" y="113.3">PA7</text>
<text x="329" y="108.3">PB0</text>
<text x="206.4" y="118.2">PA15</text>
<text x="239.8" y="118.2">PA6</text>
<text x="295.5" y="118.2">PA15</text>
<text x="328.8" y="118.2">PA6</text>
<text x="206.4" y="123.2">PB3</text>
<text x="239.9" y="123.2">PA5</text>
<text x="295.5" y="123.2">PB3</text>
<text x="329" y="123.2">PA5</text>
<text x="206.4" y="128.1">PB4</text>
<text x="239.8" y="128.1">PA4</text>
<text x="295.5" y="128.1">PB4</text>
<text x="328.8" y="128.1">PA4</text>
<text x="109.9" y="135.6">1</text>
<text x="206.4" y="133.1">PB5</text>
<text x="239.9" y="133.1">PA3</text>
<text x="295.5" y="133.1">PB5</text>
<text x="329" y="133.1">PA3</text>
<text x="40.6" y="138">D4</text>
<text x="40.6" y="143">D5</text>
<text x="75.6" y="138">A1</text>
<text x="75.7" y="143">B1</text>
<text x="109.9" y="140.5">2</text>
<text x="206.4" y="138">PB6</text>
<text x="206.4" y="143">PB7</text>
<text x="239.7" y="138">PA2</text>
<text x="240.2" y="143">PA1</text>
<text x="295.5" y="138">PB6</text>
<text x="295.5" y="143">PB7</text>
<text x="328.8" y="138">PA2</text>
<text x="329.3" y="143">PA1</text>
<text x="40.6" y="148">D6</text>
<text x="75.1" y="148">A2</text>
<text x="206.4" y="148">PB8</text>
<text x="239.8" y="148">PA0</text>
<text x="295.5" y="148">PB8</text>
<text x="328.8" y="148">PA0</text>
<text x="40.6" y="152.9">D7</text>
<text x="75.3" y="152.9">B2</text>
<text x="206.4" y="152.9">PB9</text>
<text x="239.4" y="152.9">PC15</text>
<text x="295.5" y="152.9">PB9</text>
<text x="328.5" y="152.9">PC15</text>
<text x="40.6" y="157.8">D8</text>
<text x="119.8" y="160.3">1</text>
<text x="206.4" y="157.8">5V</text>
<text x="239.2" y="157.8">PC14</text>
<text x="295.5" y="157.8">5V</text>
<text x="328.3" y="157.8">PC14</text>
<text x="40.6" y="162.8">D9</text>
<text x="74.1" y="167.7">GND</text>
<text x="74.3" y="162.8">+5V</text>
<text x="119.8" y="165.3">2</text>
<text x="206.4" y="162.8">GND</text>
<text x="206.4" y="167.7">3V3</text>
<text x="238.4" y="167.7">VBAT</text>
<text x="239.4" y="162.8">PC13</text>
<text x="295.5" y="162.8">GND</text>
<text x="295.5" y="167.7">3V3</text>
<text x="327.5" y="167.7">VBAT</text>
<text x="328.5" y="162.8">PC13</text>
<text x="74.1" y="172.7">GND</text>
<text x="40.6" y="177.6">AN0</text>
<text x="74.1" y="177.6">GND</text>
<text x="206.4" y="177.6">3V3</text>
<text x="239.9" y="177.6">GND</text>
<text x="295.5" y="177.6">3V3</text>
<text x="329" y="177.6">GND</text>
<text x="40.6" y="182.6">AN1</text>
<text x="206.4" y="182.6">PA13</text>
<text x="239" y="182.6">PA14</text>
<text x="295.5" y="182.6">PA13</text>
<text x="328" y="182.6">PA14</text>
<text x="40.6" y="187.5">AN2</text>
<text x="72.6" y="187.5">PWR+</text>
<text x="40.6" y="192.5">AN3</text>
<text x="72.7" y="192.5">PWR-</text>
<text x="107.4" y="217.3">1</text>
<text x="40.6" y="222.2">D4</text>
<text x="40.6" y="227.1">D5</text>
<text x="75.6" y="222.2">A1</text>
<text x="75.7" y="227.1">B1</text>
<text x="107.4" y="222.2">2</text>
<text x="40.6" y="232.1">D6</text>
<text x="75.1" y="232.1">A2</text>
<text x="40.6" y="237">D7</text>
<text x="75.3" y="237">B2</text>
<text x="40.6" y="242">D8</text>
<text x="117.3" y="242">1</text>
<text x="191.6" y="242">IN+</text>
<text x="202" y="242">OUT+</text>
<text x="40.6" y="246.9">D9</text>
<text x="74.1" y="251.9">GND</text>
<text x="74.3" y="246.9">+5V</text>
<text x="117.3" y="246.9">2</text>
<text x="191.6" y="246.9">IN-</text>
<text x="202.1" y="246.9">OUT-</text>
<text x="74.1" y="256.8">GND</text>
<text x="40.6" y="261.8">AN0</text>
<text x="74.1" y="261.8">GND</text>
<text x="40.6" y="266.7">AN1</text>
<text x="40.6" y="271.7">AN2</text>
<text x="72.6" y="271.7">PWR+</text>
<text x="189.1" y="274.2">1</text>
<text x="40.6" y="276.6">AN3</text>
<text x="72.7" y="276.6">PWR-</text>
<text x="189.1" y="279.1">2</text>
</g>
<text font-size=".5" fill="#585858" x="12.4" y="290.7">ALTIUM GOSTBOM2.0 KEV</text>
</svg>
